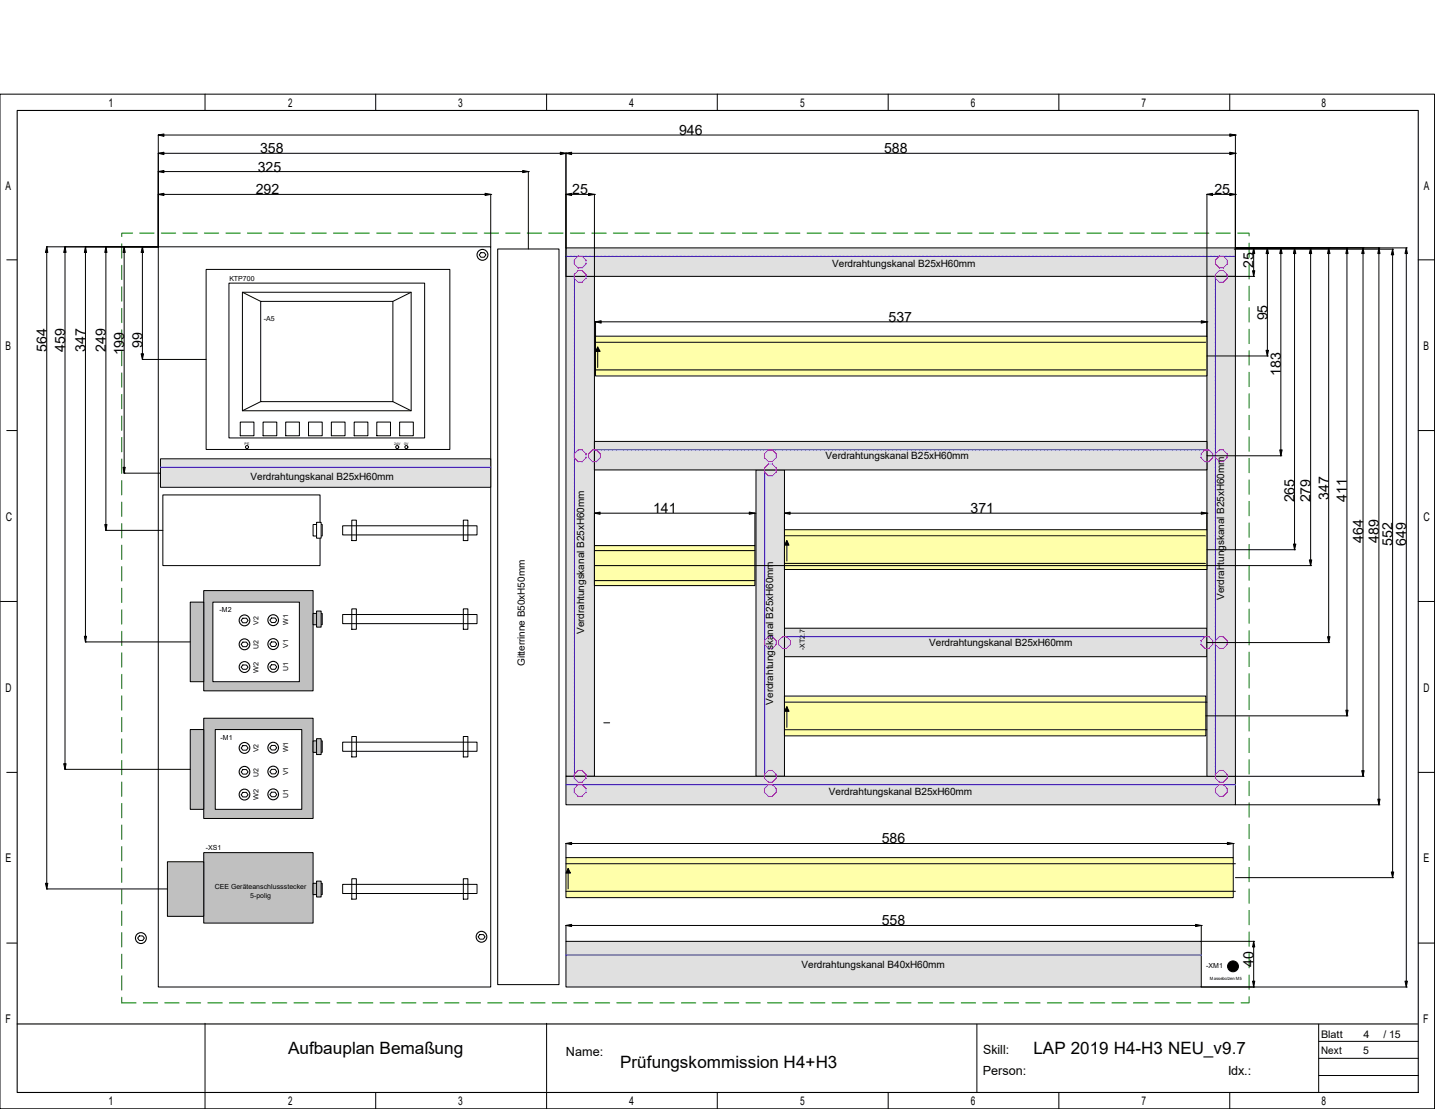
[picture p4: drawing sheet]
<svg xmlns="http://www.w3.org/2000/svg" width="279mm" height="216mm" viewBox="0 0 279 216" stroke-linecap="round" stroke-linejoin="round" font-family="sans-serif">
<g fill="none" stroke="#000" stroke-width=".19">
<path d="M0 18.3h279.3v197.6h-279.3zM39.9 18.3v3.2M73.2 18.3v3.2M106.4 18.3v3.2M139.7 18.3v3.2M172.9 18.3v3.2M206.2 18.3v3.2M239.4 18.3v3.2M1.3 50.6h2M276.1 50.6h3.2M1.3 83.8h2M276.1 83.8h3.2"/>
<path d="M.1 117.1h3.2M276.1 117.1h3.2M1.3 150.4h2M276.1 150.4h3.2M1.3 183.6h2M39.9 199.2v13.3M106.4 199.2v13.3M190.2 199.4v13.3M256.8 199.4v13.3M276.1 183.6h3.2M39.9 212.7v3.2M73.2 212.7v3.2"/>
<path d="M106.4 212.7v3.2M139.7 212.7v3.2M172.9 212.7v3.2M206.2 212.7v3.2M239.4 212.7v3.2M256.8 202.7h19.3M256.8 209.4h19.4M256.8 206h19.3"/>
</g>
<path d="M3.3 21.5h272.8v191.2h-272.8zM3.3 199.3h272.7" fill="none" stroke="#000" stroke-width=".21"/>
<path d="M30.8 48h64.7v144.2h-64.7z" fill-rule="evenodd" fill="#fff" stroke="#000" stroke-width=".19"/>
<path d="M23.7 195.2h219.5v-149.8h-219.5v149.8" fill="none" stroke="#008000" stroke-width=".19" stroke-dasharray="2.8 1.4"/>
<circle cx="240.1" cy="188.1" r="1.06" fill="#000" stroke="#000" stroke-width=".19"/>
<g fill="#c0c0c0" stroke="#000" stroke-width=".19">
<path d="M39.7 166h21.3v13.7h-21.3z" fill-rule="evenodd"/>
<path d="M32.6 167.8h7.1v10.6h-7.1z" fill-rule="evenodd"/>
</g>
<circle cx="93.7" cy="182.4" r="1.05" fill="#fff" stroke="#000" stroke-width=".21"/>
<path d="M93.4 181.9h.7l.3 .5-.3 .4h-.7l-.3-.4z" fill="none" stroke="#000" stroke-width=".19"/>
<circle cx="27.4" cy="182.6" r="1.06" fill="#fff" stroke="#000" stroke-width=".21"/>
<path d="M27.1 182.2h.7l.3 .4-.3 .5h-.7l-.3-.5z" fill="none" stroke="#000" stroke-width=".19"/>
<circle cx="93.9" cy="49.6" r="1.06" fill="#fff" stroke="#000" stroke-width=".21"/>
<path d="M93.6 49.2h.7l.3 .4-.3 .5h-.7l-.3-.5z" fill="none" stroke="#000" stroke-width=".19"/>
<path d="M39.7 139.8h21.3v19.5h-21.3z" fill-rule="evenodd" fill="#c0c0c0" stroke="#000" stroke-width=".19"/>
<path d="M41.9 142h16.9v15.6h-16.9z" fill-rule="evenodd" fill="#fff" stroke="#000" stroke-width=".19"/>
<g fill="#c0c0c0" stroke="#000" stroke-width=".19">
<path d="M37 142h2.7v15.6h-2.7z" fill-rule="evenodd"/>
<path d="M61 144.2h1.7v2.3h-1.7z" fill-rule="evenodd"/>
<path d="M39.7 115h21.3v19.5h-21.3z" fill-rule="evenodd"/>
</g>
<path d="M41.4 117.2h16.9v15.5h-16.9z" fill-rule="evenodd" fill="#fff" stroke="#000" stroke-width=".19"/>
<g fill="#c0c0c0" stroke="#000" stroke-width=".19">
<path d="M37 117.2h2.7v15.5h-2.7z" fill-rule="evenodd"/>
<path d="M61 119.4h1.7v2.2h-1.7z" fill-rule="evenodd"/>
<path d="M61 172h1.7v2.2h-1.7z" fill-rule="evenodd"/>
</g>
<g fill="#fff" stroke="#000" stroke-width=".19">
<path d="M31.7 96.4h30.6v13.7h-30.6z" fill-rule="evenodd"/>
<path d="M61 102.1h1.7v2.3h-1.7z" fill-rule="evenodd"/>
</g>
<path d="M152.7 122.3h82.3v5.5h-82.3z" fill-rule="evenodd" fill="#e0e0e0" stroke="#000" stroke-width=".19"/>
<path d="M152.7 124h82.3" fill="none" stroke="#fff" stroke-width=".19"/>
<path d="M152.7 124h82.3" fill="none" stroke="#00f" stroke-width=".19"/>
<path d="M147.2 91.5h5.5v59.6h-5.5z" fill-rule="evenodd" fill="#e0e0e0" stroke="#000" stroke-width=".19"/>
<path d="M148.9 91.5v59.6" fill="none" stroke="#fff" stroke-width=".19"/>
<path d="M148.9 91.5v59.6" fill="none" stroke="#00f" stroke-width=".19"/>
<path d="M110.2 53.8h5.5v97.3h-5.5z" fill-rule="evenodd" fill="#e0e0e0" stroke="#000" stroke-width=".19"/>
<path d="M111.8 53.8v97.3" fill="none" stroke="#fff" stroke-width=".19"/>
<path d="M111.8 53.8v97.3" fill="none" stroke="#00f" stroke-width=".19"/>
<path d="M110.2 151.1h130.3v5.6h-130.3z" fill-rule="evenodd" fill="#e0e0e0" stroke="#000" stroke-width=".19"/>
<path d="M110.2 152.8h130.3" fill="none" stroke="#fff" stroke-width=".19"/>
<path d="M110.2 152.8h130.3" fill="none" stroke="#00f" stroke-width=".19"/>
<path d="M31.2 89.3h64.3v5.6h-64.3z" fill-rule="evenodd" fill="#e0e0e0" stroke="#000" stroke-width=".19"/>
<path d="M31.2 91h64.3" fill="none" stroke="#fff" stroke-width=".19"/>
<path d="M31.2 91h64.3" fill="none" stroke="#00f" stroke-width=".19"/>
<path d="M110.2 183.3h123.7v8.9h-123.7z" fill-rule="evenodd" fill="#e0e0e0" stroke="#000" stroke-width=".19"/>
<path d="M110.2 185.9h123.7" fill="none" stroke="#fff" stroke-width=".19"/>
<path d="M110.2 185.9h123.7" fill="none" stroke="#00f" stroke-width=".19"/>
<path d="M110.2 48.3h130.3v5.5h-130.3z" fill-rule="evenodd" fill="#e0e0e0" stroke="#000" stroke-width=".19"/>
<path d="M110.2 49.9h130.3" fill="none" stroke="#fff" stroke-width=".19"/>
<path d="M110.2 49.9h130.3" fill="none" stroke="#00f" stroke-width=".19"/>
<path d="M235 53.8h5.5v97.3h-5.5z" fill-rule="evenodd" fill="#e0e0e0" stroke="#000" stroke-width=".19"/>
<path d="M236.6 53.8v97.3" fill="none" stroke="#fff" stroke-width=".19"/>
<path d="M236.6 53.8v97.3" fill="none" stroke="#00f" stroke-width=".19"/>
<path d="M115.7 85.9h119.3v5.6h-119.3z" fill-rule="evenodd" fill="#e0e0e0" stroke="#000" stroke-width=".19"/>
<path d="M115.7 87.6h119.3" fill="none" stroke="#fff" stroke-width=".19"/>
<path d="M115.7 87.6h119.3" fill="none" stroke="#00f" stroke-width=".19"/>
<g fill="none" stroke="#f0f" stroke-width=".19">
<path d="M111.8 50.6v.8l.8 .8M111.8 53.4v.8l.8 .8M111.8 50.6v.1M111.8 53.4v.1M112.6 49.9l-.8 .7M112.6 52.2h.7M112.6 49.9h.1M112.6 49.9h.7l.8 .7M112.6 52.7l-.8 .7M112.6 54.9h.7M112.6 52.7h.1M112.6 52.7h.7l.8 .8"/>
<path d="M113.3 52.2h.1M113.3 54.9l.1 .1M114.1 50.6v.8M114.1 53.4v.8M114.1 51.4l-.8 .8M114.1 51.4h.1M114.1 50.6v.1M114.1 54.2l-.8 .7M114.1 54.2h.1M236.6 50.6v.8l.8 .8M236.6 53.4v.8l.8 .8M236.6 53.4l.1 .1"/>
<path d="M236.6 50.6l.1 .1M237.4 52.2h.8M237.4 49.9h.8l.7 .7M237.4 54.9h.8M237.4 52.7h.8l.8 .8-.1 .7M237.4 52.7l-.8 .7M237.4 52.7h.1M237.4 49.9l-.8 .7M237.4 49.9h.1M238.2 54.9v.1M238.2 52.2h.1M238.9 50.6v.8"/>
<path d="M238.9 54.2l-.7 .7M238.9 54.2h.1M238.9 51.4l-.7 .8M238.9 51.4h.1M238.9 50.6l.1 .1M111.8 88.3v.8l.8 .8M111.8 88.3v.1M112.6 89.9h.7M112.6 87.6h.7l.8 .8M112.6 87.6l-.8 .7M112.6 87.6h.1M113.3 89.9h.1"/>
<path d="M114.1 88.3v.8M114.1 89.1l-.8 .8M114.1 89.1v.1M114.6 88.3v.1M114.6 88.3v.8l.8 .8M115.4 89.9h.7M115.4 87.6h.7l.8 .8M115.4 87.6l-.8 .7M115.4 87.6h.1M116.1 89.9h.1M116.9 89.1l-.8 .8M116.9 89.1v.1"/>
<path d="M116.9 88.3v.8M148.8 88.3v.8l.8 .8M148.8 91.1v.8l.8 .8M148.8 88.3l.1 .1M148.8 91.1h.1M149.6 87.6h.8l.8 .8M149.6 90.3h.8l.8 .8M149.6 87.6l-.8 .7M149.6 89.9h.8M149.6 87.6h.1M149.6 90.3l-.8 .8M149.6 92.6h.8"/>
<path d="M149.6 90.3v.1M150.4 89.9h.1M150.4 92.6v.1M151.1 88.3v.8M151.1 91.1v.8M151.1 89.1l-.7 .8M151.1 89.1l.1 .1M151.1 91.9l-.7 .7M151.1 91.9h.1M233.8 88.3v.8l.9 .8M233.8 88.3l.1 .1M234.6 89.9h.8"/>
<path d="M234.6 87.6h.8l.8 .8M234.6 87.6l-.8 .7M234.6 87.6h.1M235.4 89.9h.1M236.1 88.3v.8M236.1 89.1l-.7 .8M236.1 89.1l.1 .1M236.6 88.3v.8l.8 .8M236.6 88.3l.1 .1M237.4 89.9h.8M237.4 87.6h.8l.8 .8M237.4 87.6l-.8 .7"/>
<path d="M237.4 87.6h.1M238.2 89.9h.1M238.9 88.3v.8M238.9 89.1l-.7 .8M238.9 89.1l.1 .1M148.8 124.7l.1 .1M148.8 124.7v.8l.8 .8M149.6 124l-.8 .7M149.6 126.2h.8M149.6 124h.1M149.6 124h.8l.8 .8M150.4 126.2v.1"/>
<path d="M151.1 125.5l-.7 .7M151.1 125.5h.1M151.1 124.7v.8M151.6 124.7v.1M151.6 124.7v.8l.8 .8M152.4 126.2h.7M152.4 124h.7l.8 .8M152.4 124l-.8 .7M152.4 124h.1M153.1 126.2l.1 .1M153.9 125.5l-.8 .7M153.9 125.5h.1"/>
<path d="M153.9 124.7v.8M233.8 124.7l.1 .1M233.8 124.7v.8l.9 .8M234.6 126.2h.8M234.6 124h.8l.8 .8M234.6 124l-.8 .7M234.6 124h.1M235.4 126.2v.1M236.1 125.5l-.7 .7M236.1 125.5h.1M236.1 124.7v.8M236.6 124.7l.1 .1"/>
<path d="M236.6 124.7v.8l.8 .8M237.4 126.2h.8M237.4 124h.8l.8 .8M237.4 124l-.8 .7M237.4 124h.1M238.2 126.2v.1M238.9 125.5l-.7 .7M238.9 125.5h.1M238.9 124.7v.8M111.8 153.5h.1M111.8 150.7v.8l.8 .8M111.8 153.5v.8l.8 .8"/>
<path d="M111.8 150.7v.1M112.6 155h.7M112.6 152.7h.7l.8 .8M112.6 152.3h.7M112.6 150h.7l.8 .8M112.6 152.7l-.8 .8M112.6 152.7v.1M112.6 150l-.8 .7M112.6 150h.1M113.3 155l.1 .1M113.3 152.3h.1M114.1 154.3l-.8 .7"/>
<path d="M114.1 154.3h.1M114.1 150.7v.8M114.1 153.5v.8M114.1 151.5l-.8 .8M114.1 151.5v.1M148.8 150.7v.8l.8 .8M148.8 153.5v.8l.8 .8M148.8 153.5h.1M148.8 150.7l.1 .1M149.6 152.7l-.8 .8M149.6 155h.8M149.6 152.7v.1"/>
<path d="M149.6 152.7h.8l.8 .8M149.6 150l-.8 .7M149.6 152.3h.8M149.6 150h.1M149.6 150h.8l.8 .8M150.4 155v.1M150.4 152.3h.1M151.1 150.7v.8M151.1 153.5v.8M151.1 154.3l-.7 .7M151.1 154.3h.1M151.1 151.5l-.7 .8"/>
<path d="M151.1 151.5l.1 .1M236.6 150.7v.8l.8 .8M236.6 153.5v.8l.8 .8M236.6 150.7l.1 .1M236.6 153.5h.1M237.4 155h.8M237.4 152.7h.8l.8 .8-.1 .8M237.4 152.3h.8M237.4 150h.8l.8 .8M237.4 150l-.8 .7M237.4 150h.1M237.4 152.7l-.8 .8"/>
<path d="M237.4 152.7v.1M238.2 152.3h.1M238.2 155v.1M238.9 150.7v.8M238.9 151.5l-.7 .8M238.9 151.5l.1 .1M238.9 154.3l-.7 .7M238.9 154.3h.1"/>
</g>
<path d="M115.7 106.2h31.3v7.8h-31.3z" fill-rule="evenodd" fill="#ffa" stroke="#000" stroke-width=".19"/>
<path d="M115.7 113h31.3M115.7 107.2h31.3" fill="none" stroke="#000" stroke-width=".19"/>
<path d="M152.7 135.5h82.1v7.8h-82.1z" fill-rule="evenodd" fill="#ffa" stroke="#000" stroke-width=".19"/>
<path d="M152.7 136.7h82.3M153.2 137.6v4M152.7 142.1h82.3" fill="none" stroke="#000" stroke-width=".19"/>
<path d="M153.2 137.6l.4 .9h-.9z" fill="#000" stroke="#000" stroke-width=".19"/>
<path d="M110.2 167h129.9v7.8h-129.9z" fill-rule="evenodd" fill="#ffa" stroke="#000" stroke-width=".19"/>
<path d="M110.2 173.5h130.3M110.2 168.1h130.3M110.6 169.1v4" fill="none" stroke="#000" stroke-width=".19"/>
<path d="M110.6 169.1l.5 .9h-.9z" fill="#000" stroke="#000" stroke-width=".19"/>
<path d="M152.7 103.1h82.3v7.8h-82.3z" fill-rule="evenodd" fill="#ffa" stroke="#000" stroke-width=".19"/>
<path d="M152.7 109.7h82M152.7 104.3h82M153.2 105.2v4" fill="none" stroke="#000" stroke-width=".19"/>
<path d="M153.2 105.2l.4 .9h-.9z" fill="#000" stroke="#000" stroke-width=".19"/>
<path d="M116 65.4h119v7.8h-119z" fill-rule="evenodd" fill="#ffa" stroke="#000" stroke-width=".19"/>
<path d="M116 72h118.7M116 66.6h118.7M116.4 67.6v3.9" fill="none" stroke="#000" stroke-width=".19"/>
<path d="M116.4 67.6l.4 .8h-.8z" fill="#000" stroke="#000" stroke-width=".19"/>
<g fill="#fff" stroke="#000" stroke-width=".19">
<path d="M40.1 52.5h47.5v35h-47.5z" fill-rule="evenodd"/>
<path d="M44.6 55.1h38.1v30.2h-38.1z" fill-rule="evenodd"/>
<path d="M47.2 56.9h32.9v23.1h-32.9z" fill-rule="evenodd"/>
<path d="M50.8 58.7h25.7v19.5h-25.7z" fill-rule="evenodd"/>
</g>
<g fill="none" stroke="#000" stroke-width=".19">
<path d="M47.2 56.9l3.6 1.8M80.1 56.9l-3.6 1.8M50.8 78.2l-3.6 1.8M76.5 78.2l3.6 1.8M46.8 82.2h2.6v2.6h-2.6zM51.2 82.2h2.7v2.6h-2.7zM55.6 82.2h2.7v2.6h-2.7zM60.1 82.2h2.6v2.6h-2.6zM64.5 82.2h2.7v2.6h-2.7zM69 82.2h2.6v2.6h-2.6zM73.4 82.2h2.6v2.6h-2.6zM77.8 82.2h2.7v2.6h-2.7z"/>
<path d="M117.6 140.7h1.1"/>
<circle cx="48.1" cy="87" r=".3"/>
<circle cx="77.3" cy="87" r=".3"/>
<circle cx="79.1" cy="87" r=".3"/>
</g>
<path d="M66.7 172.2h26.2v1.7h-26.2z" fill-rule="evenodd" fill="#fff" stroke="#000" stroke-width=".19"/>
<path d="M68.5 171.1h.9v3.9h-.9zM90.2 171.1h.9v3.9h-.9z" fill="none" stroke="#000" stroke-width=".19"/>
<path d="M96.9 48.5h11.9v143.2h-11.9z" fill-rule="evenodd" fill="#fff" stroke="#000" stroke-width=".19"/>
<circle cx="53.2" cy="145.6" r="1.05" fill="#fff" stroke="#000" stroke-width=".21"/>
<path d="M52.9 145.1h.7l.3 .5-.3 .4h-.7l-.4-.4z" fill="none" stroke="#000" stroke-width=".19"/>
<circle cx="53.2" cy="150.2" r="1.05" fill="#fff" stroke="#000" stroke-width=".21"/>
<path d="M52.9 149.8h.7l.3 .4-.3 .5h-.7l-.4-.5z" fill="none" stroke="#000" stroke-width=".19"/>
<circle cx="53.2" cy="154.6" r="1.05" fill="#fff" stroke="#000" stroke-width=".21"/>
<path d="M52.9 154.2h.7l.3 .5-.3 .4h-.7l-.4-.4z" fill="none" stroke="#000" stroke-width=".19"/>
<circle cx="47.6" cy="145.6" r="1.05" fill="#fff" stroke="#000" stroke-width=".21"/>
<path d="M47.3 145.2h.7l.3 .4-.3 .4h-.7l-.4-.4z" fill="none" stroke="#000" stroke-width=".19"/>
<circle cx="47.6" cy="150.3" r="1.05" fill="#fff" stroke="#000" stroke-width=".21"/>
<path d="M47.3 149.8h.7l.3 .5-.3 .4h-.7l-.4-.4z" fill="none" stroke="#000" stroke-width=".19"/>
<circle cx="47.6" cy="154.7" r="1.05" fill="#fff" stroke="#000" stroke-width=".21"/>
<path d="M47.3 154.3h.7l.3 .4-.3 .5h-.7l-.4-.5z" fill="none" stroke="#000" stroke-width=".19"/>
<path d="M61.6 143.8h.9v3.1h-.9z" fill-rule="evenodd" fill="#c0c0c0" stroke="#000" stroke-width=".19"/>
<circle cx="53.2" cy="120.7" r="1.05" fill="#fff" stroke="#000" stroke-width=".21"/>
<path d="M52.9 120.3h.7l.3 .4-.3 .5h-.7l-.4-.5z" fill="none" stroke="#000" stroke-width=".19"/>
<circle cx="53.2" cy="125.4" r="1.05" fill="#fff" stroke="#000" stroke-width=".21"/>
<path d="M52.9 125h.7l.3 .4-.3 .5h-.7l-.4-.5z" fill="none" stroke="#000" stroke-width=".19"/>
<circle cx="53.2" cy="129.8" r="1.05" fill="#fff" stroke="#000" stroke-width=".21"/>
<path d="M52.9 129.4h.7l.3 .4-.3 .5h-.7l-.4-.5z" fill="none" stroke="#000" stroke-width=".19"/>
<circle cx="47.6" cy="120.8" r="1.05" fill="#fff" stroke="#000" stroke-width=".21"/>
<path d="M47.3 120.4h.7l.3 .4-.3 .4h-.7l-.4-.4z" fill="none" stroke="#000" stroke-width=".19"/>
<circle cx="47.6" cy="125.4" r="1.05" fill="#fff" stroke="#000" stroke-width=".21"/>
<path d="M47.3 125h.7l.3 .4-.3 .5h-.7l-.4-.5z" fill="none" stroke="#000" stroke-width=".19"/>
<circle cx="47.6" cy="129.9" r="1.05" fill="#fff" stroke="#000" stroke-width=".21"/>
<path d="M47.3 129.5h.7l.3 .4-.3 .4h-.7l-.4-.4z" fill="none" stroke="#000" stroke-width=".19"/>
<g fill="#c0c0c0" stroke="#000" stroke-width=".19">
<path d="M61.6 119h.9v3.1h-.9z" fill-rule="evenodd"/>
<path d="M61.6 171.5h.9v3.1h-.9z" fill-rule="evenodd"/>
</g>
<path d="M66.7 144.5h26.2v1.8h-26.2z" fill-rule="evenodd" fill="#fff" stroke="#000" stroke-width=".19"/>
<path d="M68.5 143.4h.9v4h-.9zM90.2 143.4h.9v4h-.9z" fill="none" stroke="#000" stroke-width=".19"/>
<path d="M66.7 119.6h26.2v1.8h-26.2z" fill-rule="evenodd" fill="#fff" stroke="#000" stroke-width=".19"/>
<path d="M68.5 118.5h.9v4h-.9zM90.2 118.5h.9v4h-.9z" fill="none" stroke="#000" stroke-width=".19"/>
<g fill="#fff" stroke="#000" stroke-width=".19">
<path d="M61.6 101.7h.9v3.1h-.9z" fill-rule="evenodd"/>
<path d="M66.7 102.4h26.2v1.7h-26.2z" fill-rule="evenodd"/>
</g>
<g fill="none" stroke="#000" stroke-width=".19">
<path d="M30.8 26.3h.1M30.8 29.8h.1M30.8 33.4h.1M30.8 37.8h.1M30.8 26.3v21.7h-21.7M30.8 26.3h209.7M30.8 29.8h209.7M30.8 33.4h72.1M30.8 37.8h64.7M95.5 37.8h.1M95.5 37.8v10.2M102.9 33.4h.1"/>
<path d="M102.9 33.4v15.1M110.2 29.8h.1M110.2 37.8h.1M110.2 29.8v24M110.2 37.8h5.5M115.7 37.8h.1M115.7 37.8v16M235 37.8h.1M235 37.8h5.5M235 37.8v16M240.5 26.3h.1M240.5 29.8h.1"/>
<path d="M240.5 37.8h.1M240.5 26.3v27.5h3.6M9.1 48h.1M9.1 48v125.1M12.7 48h.1M12.7 48v101.8M16.6 48h.1M16.6 48v77M20.6 48h.1M20.6 48v55.3M24.2 48h.1M24.2 48v44.1"/>
<path d="M27.7 48h.1M27.7 48v22M240.3 48.5h30.8M240.5 48.3h33.3M244.1 53.8h.1M244.1 48.3h.1M244.1 48.3v5.5M246.8 48.3h.1M246.8 48.3v21M249.4 48.3h.1M249.4 48.3v40.4M252.1 48.3h.1"/>
<path d="M252.1 48.3v58.7M255.2 48.3h.1M255.2 48.3v61.8M258.7 48.3h.1M258.7 48.3v76.8M262.3 48.3h.1M262.3 48.3v91.1M265.4 48.3h.1M265.4 48.3v102.8M268.5 48.3h.1M268.5 48.3v108.4M271.1 48.5h.1"/>
<path d="M271.1 48.5v122.4M273.8 48.3h.1M273.8 48.3v143.9M27.7 70h.1M27.7 70h12.4M116 62.7h.1M116 62.7v2.7M116 62.7h119M235 62.7h.1M235 69.3h11.8M235 62.7v2.7M246.8 69.3h.1"/>
<path d="M24.2 92.1h.1M24.2 92.1h7M115.7 99.9h.1M115.7 99.9v6.3M115.7 99.9h31.3M147 99.9h.1M147 99.9v6.3M152.7 99.9h.1M152.7 99.9v3.2M152.7 99.9h82.3M235 99.9h.1M235 88.7h14.4"/>
<path d="M235 99.9v3.2M249.4 88.7h.1M20.6 103.3h.1M20.6 103.3h11.1M68.5 101.3h.9v3.9h-.9zM90.2 101.3h.9v3.9h-.9zM115.7 110.1h139.5M235 107h17.1M252.1 107h.1M255.2 110.1h.1M16.6 125h.1M16.6 125h20.4"/>
<path d="M234.8 139.4h27.5M235 125.1h23.7M258.7 125.1h.1M262.3 139.4h.1M12.7 149.8h.1M12.7 149.8h24.3M240.5 156.7h28M240.5 151.1h24.9M265.4 151.1h.1M268.5 156.7h.1M9.1 173.1h.1M9.1 173.1h23.5"/>
<path d="M110.2 164.2h.1M110.2 164.2v2.8M110.2 164.2h129.9M240.1 164.2h.1M240.1 164.2v2.8M240.5 170.9h30.6M271.1 170.9h.1M110.2 180.2h.1M110.2 180.2v3.1M110.2 180.2h123.7M233.9 180.2h.1M233.9 192.2h39.9"/>
<path d="M233.9 180.2v3.1h10.2M244.1 183.3h.1M244.1 192.2h.1M244.1 183.3v8.9M273.8 192.2h.1"/>
</g>
<g fill="#000" stroke="#000" stroke-width=".19">
<path d="M30.8 26.3l1.1-.2v.4zM30.8 29.8l1.1-.2v.5zM30.8 33.4l1.1-.2v.4zM30.8 37.8l1.1-.2v.5zM94.4 37.6l1.1 .2-1.1 .3zM101.8 33.2l1.1 .2-1.1 .2zM109.1 29.6l1.1 .2-1.1 .3zM110.2 29.8l1.1-.2v.5zM110.2 37.8l1.1-.2v.5zM114.6 37.6l1.1 .2-1.1 .3zM235 37.8l1.1-.2v.5zM239.4 26.1l1.1 .2-1.1 .2z"/>
<path d="M239.4 29.6l1.1 .2-1.1 .3zM239.4 37.6l1.1 .2-1.1 .3zM9.1 48l.2 1.1h-.5zM12.7 48l.2 1.1h-.5zM16.6 48l.2 1.1h-.4zM20.6 48l.2 1.1h-.4zM24.2 48l.2 1.1h-.4zM27.7 48l.2 1.1h-.4zM244.1 48.3l.2 1.1h-.4zM243.9 52.7h.4l-.2 1.1zM246.8 48.3l.2 1.1h-.5zM249.4 48.3l.2 1.1h-.4z"/>
<path d="M252.1 48.3l.2 1.1h-.5zM255.2 48.3l.2 1.1h-.5zM258.7 48.3l.3 1.1h-.5zM262.3 48.3l.2 1.1h-.5zM265.4 48.3l.2 1.1h-.5zM268.5 48.3l.2 1.1h-.4zM271.1 48.5l.3 1.1h-.5zM273.8 48.3l.2 1.1h-.4zM27.5 68.9h.4l-.2 1.1zM116 62.7l1.1-.3v.5zM233.9 62.4l1.1 .3-1.1 .2zM246.5 68.2h.5l-.2 1.1z"/>
<path d="M24 91h.4l-.2 1.1zM115.7 99.9l1.1-.2v.4zM145.9 99.7l1.1 .2-1.1 .2zM152.7 99.9l1.1-.2v.4zM233.9 99.7l1.1 .2-1.1 .2zM249.2 87.6h.4l-.2 1.1zM20.4 102.1h.4l-.2 1.2zM251.8 105.9h.5l-.2 1.1zM254.9 109h.5l-.2 1.1zM16.4 123.9h.4l-.2 1.1zM258.5 124h.5l-.3 1.1zM262 138.3h.5l-.2 1.1z"/>
<path d="M12.4 148.7h.5l-.2 1.1zM265.1 150h.5l-.2 1.1zM268.3 155.6h.4l-.2 1.1zM8.8 172h.5l-.2 1.1zM110.2 164.2l1.1-.2v.4zM239 164l1.1 .2-1.1 .2zM270.9 169.8h.5l-.3 1.1zM110.2 180.2l1.1-.2v.4zM232.8 180l1.1 .2-1.1 .2zM243.9 191h.4l-.2 1.2zM244.1 183.3l.2 1.1h-.4zM273.6 191h.4l-.2 1.2z"/>
</g>
<g font-size="3.3">
<text x="56.1" y="205.2">Aufbauplan Bemaßung</text>
<text x="120.8" y="207.9">Prüfungskommission H4+H3</text>
<text x="201.3" y="205.2">LAP 2019 H4-H3 NEU_v9.7</text>
</g>
<g font-size="2.8">
<text x="50.6" y="29.8">358</text>
<text x="132.2" y="26.3">946</text>
<text x="172.1" y="29.8">588</text>
<text x="50.2" y="33.4">325</text>
<text x="49.8" y="37.8">292</text>
<text x="111.4" y="37.8">25</text>
<text x="236.5" y="37.8">25</text>
<text x="244.1" y="52.1" transform="rotate(-90 244.1 52.1)">25</text>
<text x="173" y="62.7">537</text>
<text x="246.8" y="62.4" transform="rotate(-90 246.8 62.4)">95</text>
<text x="9.1" y="68.5" transform="rotate(-90 9.1 68.5)">564</text>
<text x="12.7" y="68.5" transform="rotate(-90 12.7 68.5)">459</text>
<text x="16.6" y="68.5" transform="rotate(-90 16.6 68.5)">347</text>
<text x="20.6" y="68.5" transform="rotate(-90 20.6 68.5)">249</text>
<text x="24.2" y="69.2" transform="rotate(-90 24.2 69.2)">199</text>
<text x="27.7" y="67.7" transform="rotate(-90 27.7 67.7)">99</text>
<text x="249.4" y="73.2" transform="rotate(-90 249.4 73.2)">183</text>
<text x="127.2" y="99.9">141</text>
<text x="189" y="99.9">371</text>
<text x="252.1" y="97.8" transform="rotate(-90 252.1 97.8)">265</text>
<text x="255.2" y="97.8" transform="rotate(-90 255.2 97.8)">279</text>
<text x="258.7" y="97.4" transform="rotate(-90 258.7 97.4)">347</text>
<text x="262.3" y="97.7" transform="rotate(-90 262.3 97.7)">411</text>
<text x="265.4" y="105.7" transform="rotate(-90 265.4 105.7)">464</text>
<text x="268.5" y="105.7" transform="rotate(-90 268.5 105.7)">489</text>
<text x="271.1" y="106.3" transform="rotate(-90 271.1 106.3)">552</text>
<text x="273.8" y="106.2" transform="rotate(-90 273.8 106.2)">649</text>
<text x="171.7" y="164.2">586</text>
<text x="171.7" y="180.2">558</text>
<text x="244.1" y="188.2" transform="rotate(-90 244.1 188.2)">40</text>
</g>
<g font-size="2.5">
<text x="110.2" y="205.5">Name:</text>
<text x="191.3" y="209.2">Person:</text>
<text x="191.4" y="205.2">Skill:</text>
<text x="239.1" y="209.2">Idx.:</text>
</g>
<g font-size="2.3">
<text x="21.1" y="20.9">1</text>
<text x="56.1" y="20.8">2</text>
<text x="89.2" y="20.9">3</text>
<text x="122.5" y="20.9">4</text>
<text x="155.8" y="20.9">5</text>
<text x="189" y="20.9">6</text>
<text x="222.2" y="20.9">7</text>
<text x="257.3" y="20.9">8</text>
<text x="1.1" y="37">A</text>
<text x="277.2" y="37">A</text>
<text x="1.1" y="68.2">B</text>
<text x="277.2" y="68.2">B</text>
<text x="1.1" y="101.4">C</text>
<text x="277.2" y="101.4">C</text>
<text x="1.1" y="134.7">D</text>
<text x="277.2" y="134.7">D</text>
<text x="1.1" y="167.9">E</text>
<text x="277.1" y="167.9">E</text>
<text x="1.1" y="199.2">F</text>
<text x="277.1" y="199.2">F</text>
<text x="21.1" y="215.2">1</text>
<text x="56.1" y="215.1">2</text>
<text x="89.2" y="215.2">3</text>
<text x="122.5" y="215.2">4</text>
<text x="155.8" y="215.2">5</text>
<text x="189" y="215.2">6</text>
<text x="222.2" y="215.2">7</text>
<text x="257.3" y="215.2">8</text>
</g>
<g font-size="2">
<text x="162" y="52">Verdrahtungskanal B25xH60mm</text>
<text x="160.7" y="89.3">Verdrahtungskanal B25xH60mm</text>
<text x="48.8" y="93.5">Verdrahtungskanal B25xH60mm</text>
<text x="180.9" y="125.9">Verdrahtungskanal B25xH60mm</text>
<text x="161.4" y="154.7">Verdrahtungskanal B25xH60mm</text>
<text x="156" y="188.4">Verdrahtungskanal B40xH60mm</text>
<text x="257.2" y="202.1">Blatt</text>
<text x="265.5" y="202">4</text>
<text x="269.4" y="202.1">/ 15</text>
<text x="257.2" y="205.2">Next</text>
<text x="265.4" y="205.3">5</text>
</g>
<g font-size="1.9">
<text x="238.3" y="116.8" transform="rotate(-90 238.3 116.8)">Verdrahtungskanal B25xH60mm</text>
<text x="113.8" y="123.4" transform="rotate(-90 113.8 123.4)">Verdrahtungskanal B25xH60mm</text>
<text x="102.2" y="129.7" transform="rotate(-90 102.2 129.7)">Gitterrinne B50xH50mm</text>
<text x="150.5" y="137.2" transform="rotate(-90 150.5 137.2)">Verdrahtungskanal B25xH60mm</text>
</g>
<g font-size="1.4">
<text x="44.7" y="54.7">KTP700</text>
<text x="51.4" y="62.4">-A5</text>
<text x="42.8" y="119.2">-M2</text>
<text x="50.3" y="121.6" transform="rotate(-90 50.3 121.6)">V2</text>
<text x="56.1" y="121.6" transform="rotate(-90 56.1 121.6)">W1</text>
<text x="50.3" y="130.9" transform="rotate(-90 50.3 130.9)">W2</text>
<text x="50.3" y="126.4" transform="rotate(-90 50.3 126.4)">U2</text>
<text x="56.1" y="130.6" transform="rotate(-90 56.1 130.6)">U1</text>
<text x="56.1" y="126.1" transform="rotate(-90 56.1 126.1)">V1</text>
<text x="156.7" y="126.6" transform="rotate(-90 156.7 126.6)">-XT2.7</text>
<text x="42.9" y="144">-M1</text>
<text x="50.3" y="146.5" transform="rotate(-90 50.3 146.5)">V2</text>
<text x="56.1" y="146.5" transform="rotate(-90 56.1 146.5)">W1</text>
<text x="50.3" y="155.8" transform="rotate(-90 50.3 155.8)">W2</text>
<text x="50.3" y="151.3" transform="rotate(-90 50.3 151.3)">U2</text>
<text x="56.1" y="155.5" transform="rotate(-90 56.1 155.5)">U1</text>
<text x="56.1" y="150.9" transform="rotate(-90 56.1 150.9)">V1</text>
<text x="40.1" y="165.5">-XS1</text>
<text x="41.8" y="173.1">CEE Geräteanschlussstecker</text>
<text x="48.7" y="174.8">5-polig</text>
<text x="234.9" y="188.4">-XM1</text>
</g>
<text font-size=".8" x="235.6" y="190.8">Massebolzen M5</text>
<g font-size=".7">
<text x="47.6" y="86.6">PE</text>
<text x="76.8" y="86.6">24V</text>
<text x="78.7" y="86.6">0V</text>
</g>
</svg>
